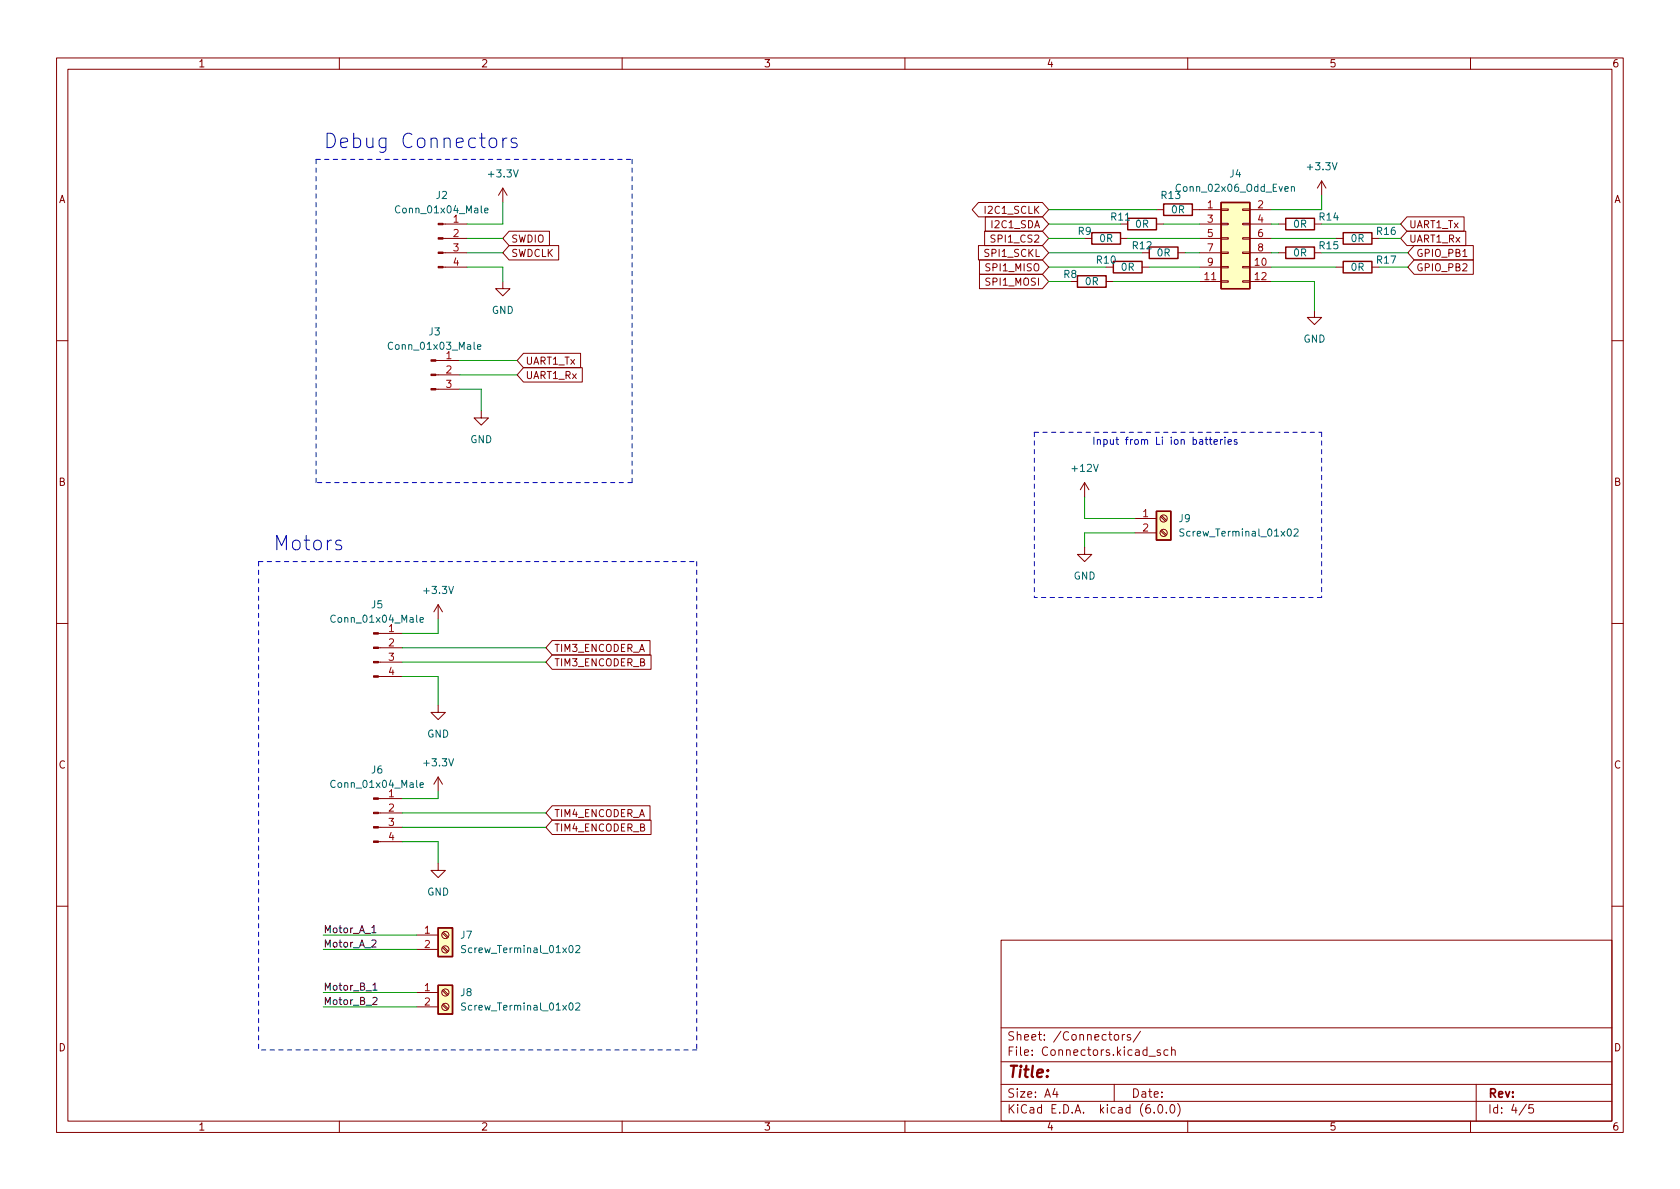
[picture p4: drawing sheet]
<svg xmlns="http://www.w3.org/2000/svg" width="297mm" height="210mm" viewBox="0 0 297 210" stroke-linecap="round" stroke-linejoin="round" font-family="sans-serif">
<g fill="none" stroke="#840000" stroke-width=".18">
<path d="M10 10.2h277v190.1h-277zM12 12.2h273v186.1h-273zM60 10.2v2M110 10.2v2M160 10.2v2M210 10.2v2M260 10.2v2M78.3 39.6h4.2M88.9 33.3l-.8 1.2M88.9 33.3v2.5M88.9 33.3l.8 1.2M173 35.8h11.3l1.1 1.3-1.1 1.2h-11.3l-1.1-1.2z"/>
<path d="M174.2 38.3h10.1l1.1 1.3-1.1 1.3h-10.1zM198.1 39.6h1.3M204.5 39.6h1.2M204.5 37.1h1.2M210.8 37.1h5.1M212.1 39.6h3.8M215.9 39.5h1.3v.2h-1.3zM215.9 37h1.3v.2h-1.3zM219.7 39.5h1.3v.2h-1.3zM219.7 37h1.3v.2h-1.3zM221 39.6h3.8M221 37.1h3.8"/>
<path d="M226.1 39.6h1.2M232.4 39.6h1.3M233.7 32l-.8 1.3M233.7 32v2.5M233.7 32l.7 1.3M248.8 38.3h10.1v2.6h-10.1l-1.2-1.3zM78.3 42.2h4.2M78.3 47.2h4.2M78.3 44.7h4.2M88.9 49.8v1.2h1.3l-1.3 1.3-1.3-1.3h1.3M90 40.9h7.1v2.5h-7.1l-1.1-1.2zM90 43.4h8.8v2.6h-8.8l-1.1-1.3z"/>
<path d="M173 43.4h11.3l1.1 1.3-1.1 1.3h-11.3zM173.2 48.5h11.1l1.1 1.3-1.1 1.2h-11.1zM173.2 46h11.1l1.1 1.2-1.1 1.3h-11.1zM174.1 40.9h10.2l1.1 1.3-1.1 1.2h-10.2zM195.6 49.8h1.2M198.1 42.2h1.3M201.9 47.2h1.3M201.9 44.7h1.3M208.3 44.7h1.2M212.1 42.2h3.8M212.1 47.2h3.8M212.1 44.7h3.8"/>
<path d="M212.1 49.8h3.8M215.9 49.7h1.3v.2h-1.3zM215.9 47.1h1.3v.3h-1.3zM215.9 44.6h1.3v.2h-1.3zM215.9 42h1.3v.3h-1.3zM219.7 49.7h1.3v.2h-1.3zM219.7 47.1h1.3v.3h-1.3zM219.7 44.6h1.3v.2h-1.3zM219.7 42h1.3v.3h-1.3zM221 42.2h3.8M221 47.2h3.8M221 44.7h3.8"/>
<path d="M221 49.8h3.8M226.1 44.7h1.2M232.4 54.9v1.2h1.3l-1.3 1.3-1.3-1.3h1.3M232.4 44.7h1.3M236.2 42.2h1.3M236.2 47.2h1.3M242.6 42.2h1.2M242.6 47.2h1.2M248.8 40.9h10.4v2.5h-10.4l-1.2-1.2zM250 46h10.5v2.5h-10.5l-1.1-1.3zM250 43.4h10.5v2.6h-10.5l-1.1-1.3zM258.7 45.4h.7"/>
<path d="M10 60.2h2M77.1 68.8h4.2M77.1 66.3h4.2M77.1 63.7h4.2M85.1 72.6v1.3h1.3l-1.3 1.3-1.3-1.3h1.3M92.6 65h10.4v2.6h-10.4l-1.2-1.3zM92.6 62.5h10.1v2.5h-10.1l-1.2-1.3zM285 60.2h2M191.8 96.8v1.2h1.2l-1.2 1.3-1.3-1.3h1.3M191.8 85.3l-.8 1.3M191.8 85.3v2.6M191.8 85.3l.7 1.3"/>
<path d="M200.7 91.7h3.8M200.7 94.2h3.8M205.2 93.9l.9 .8M205.2 91.4l.9 .8M205.4 93.7l.8 .9M205.4 91.2l.8 .8M10 110.2h2M66.9 119.6h4.2M66.9 117.1h4.2M66.9 114.5h4.2M66.9 112h4.2M77.5 106.9l-.8 1.3"/>
<path d="M77.5 106.9v2.6M77.5 106.9l.7 1.3M97.6 113.3h17.3v2.5h-17.3l-1.1-1.3zM97.6 115.8h17.5v2.6h-17.5l-1.1-1.3zM285 110.2h2M77.5 124.7v1.3h1.2l-1.2 1.2-1.3-1.2h1.3M77.5 137.4v2.5M77.5 137.4l-.8 1.3M77.5 137.4l.7 1.3M66.9 148.8h4.2M66.9 146.3h4.2M66.9 143.8h4.2"/>
<path d="M66.9 141.2h4.2M77.5 152.6v1.3h1.2l-1.2 1.3-1.3-1.3h1.3M97.6 145h17.5v2.6h-17.5l-1.1-1.3zM97.6 142.5h17.3v2.5h-17.3l-1.1-1.2zM10 160.2h2M73.7 165.3h3.8M73.7 167.9h3.8M73.7 175.5h3.8M73.7 178h3.8M78.2 167.6l.9 .8M78.2 165l.9 .9M78.2 177.7l.9 .9"/>
<path d="M78.2 175.2l.9 .8M78.4 167.4l.8 .8M78.4 164.8l.8 .9M78.4 177.5l.8 .9M78.4 175l.8 .8M177 166.3h108v32h-108zM285 160.2h2M60 198.3v2M110 198.3v2M160 198.3v2M177 194.8h108M177 191.8h108"/>
<path d="M177 187.8h108M177 181.8h108M186.5 192.5l-.4 1h1M186.9 193v1M197 191.8v3M197.1 183.1l.2-.2 .4 .2 .1 .5-.2 .3h-.3l-.2-.1zM198.4 182.9v1M198.9 182.9l-.3 .1-.2 .2M199.9 183l-.4-.1-.2 .2 .1 .3 .5 .1v.4h-.6M201.6 182.4l-1.2 1.9M203.1 186.8h1.2M204.1 196.7v.1"/>
<path d="M204.9 195.4l.2-.1a.81 .81 0 0 1 .6 .7 .81 .81 0 0 1-.3 .8h-.2a.81 .81 0 0 1-.6-.6 .81 .81 0 0 1 .3-.8zM205.1 185.7l-.3-.1-.2 .2v.3l.5 .1v.4h-.5M206.2 196.7v.1M206.5 185.7l-.4-.1-.3 .3v.4l.1 .3h.6M207.1 195.4l.1-.1a.81 .81 0 0 1 .6 .7 .81 .81 0 0 1-.3 .8h-.1a.81 .81 0 0 1-.6-.6 .81 .81 0 0 1 .3-.8zM207.1 185.8l.3-.2 .3 .1 .1 .9M207.1 185.1v1.5M208.2 195.1a1.72 1.72 0 0 1 0 2.3M210 198.3v2M260 198.3v2M261 191.8v6.5M269.9 195.3l-1.3 1.9"/>
<path d="M271.1 195.3h-.7l-.1 .7 .2-.1 .5 .1 .2 .2-.1 .5-.2 .1-.6-.1"/>
<circle cx="205.7" cy="94.2" r=".63"/>
<circle cx="205.7" cy="91.7" r=".63"/>
<circle cx="78.7" cy="175.5" r=".63"/>
<circle cx="78.7" cy="167.9" r=".63"/>
<circle cx="78.7" cy="178" r=".63"/>
<circle cx="78.7" cy="165.3" r=".63"/>
</g>
<g fill="none" stroke="#840000" stroke-width=".25">
<path d="M199.4 38.6h5.1v2h-5.1zM205.7 36.1h5.1v2h-5.1zM215.9 35.8h5.1v15.2h-5.1zM227.3 38.6h5.1v2h-5.1zM190.5 48.8h5.1v2h-5.1zM193 41.1h5.1v2.1h-5.1zM196.8 46.2h5.1v2.1h-5.1zM203.2 43.7h5.1v2h-5.1zM227.3 43.7h5.1v2h-5.1zM237.5 41.1h5.1v2.1h-5.1zM237.5 46.2h5.1v2.1h-5.1zM204.5 90.4h2.5v5.1h-2.5z"/>
<path d="M77.5 164.1h2.5v5.1h-2.5zM77.5 174.2h2.5v5.1h-2.5z"/>
</g>
<g fill="#840000" stroke="#840000" stroke-width=".18">
<path d="M66 148.7h.9v.3h-.9z"/>
<path d="M66 146.2h.9v.2h-.9z"/>
<path d="M66 143.6h.9v.3h-.9z"/>
<path d="M66 141.1h.9v.2h-.9z"/>
<path d="M66 119.5h.9v.3h-.9z"/>
<path d="M66 117h.9v.2h-.9z"/>
<path d="M66 114.4h.9v.3h-.9z"/>
<path d="M66 111.9h.9v.2h-.9z"/>
<path d="M77.5 47.1h.8v.3h-.8z"/>
<path d="M77.5 44.6h.8v.2h-.8z"/>
<path d="M77.5 42h.8v.3h-.8z"/>
<path d="M77.5 39.5h.8v.2h-.8z"/>
<path d="M76.2 68.7h.9v.3h-.9z"/>
<path d="M76.2 66.2h.9v.2h-.9z"/>
<path d="M76.2 63.6h.9v.3h-.9z"/>
</g>
<path d="M85.7 37.2l.6-.1-.1-.2-.3-.1-.2 .2 .1 .6h.4M228.3 33.1l.2-.1 .3 .1 .1 .7M228.3 33v.8M84.4 61.4l.6-.2v-.2l-.4-.1-.2 .2 .1 .6h.5M209.3 93.6l-.5-.1-.1 .2v.3l.5 .3 .1 .3-.2 .2-.5-.1M228.8 93.7l.5-.2 .2 .4-.8 .9h.8M74.3 109.6l.6-.1-.1-.2-.4-.1-.1 .2v.6h.5M74.3 138.8l.6-.1-.1-.2-.4-.1-.1 .2v.6h.5M82.3 167.3l-.5-.1-.1 .1v.4l.5 .2 .1 .3-.2 .3-.5-.1M82.3 177.4h-.5l-.1 .1v.3l.5 .3 .1 .3-.2 .2h-.5M101.8 167.3l.5-.1 .2 .4-.8 .9h.8M101.8 177.5l.5-.1 .2 .3-.8 .9h.8" fill="none" stroke="#006464" stroke-width=".18"/>
<g fill="#ffffc2" stroke="#ffffc2" stroke-width=".18">
<path d="M77.5 164.1h2.5v5.1h-2.5z"/>
<path d="M77.5 174.2h2.5v5.1h-2.5z"/>
<path d="M215.9 35.8h5.1v15.2h-5.1z"/>
<path d="M204.5 90.4h2.5v5.1h-2.5z"/>
</g>
<path d="M65.8 166.3l.4-.1 .3 .4-.8 .9h.8M65.8 164l.3-.3v1.2M65.8 164.9h.7M65.9 176.5l.5-.1 .3 .3-.8 .9h.8M65.9 174.2l.4-.4v1.3M65.9 175.1h.8" fill="none" stroke="#0f0f0f" stroke-width=".18"/>
<g fill="none" stroke="#0000c2" stroke-width=".18">
<path d="M86.6 24.6a.69 .69 0 0 1 .7-.2 .69 .69 0 0 1 .5 .5v.7a.69 .69 0 0 1-.6 .5 .69 .69 0 0 1-.7-.5v-.7zM88.9 24.4v1.7M89.6 24.4a.65 .65 0 0 0-.7 .5M91.3 24.5l-.6-.1-.3 .4 .1 .3 .8 .3 .2 .2-.2 .4-.2 .1-.7-.1M213.1 77.7h.5M213.3 77.3v1.1l.3 .2M213.8 77.7h.5M214 77.3v1.1l.3 .2M214.6 78.2l.7-.2-.1-.2-.4-.1-.2 .2 .1 .6h.5M215.8 77.7v.9M216.2 77.7l-.4 .3M216.6 77.3v.1"/>
<path d="M216.6 77.7v.9M217.1 78.2l.6-.2v-.2l-.4-.1-.2 .2 .1 .6h.5M218.7 77.8l-.3-.1-.2 .2 .1 .2 .4 .1v.3h-.5M60.3 95.6l-.6-.1-.4 .4 .2 .4 .8 .2 .1 .2-.1 .4-.2 .1-.8-.1"/>
</g>
<path d="M55.9 28.2v57.1M55.9 28.2h55.9M111.8 28.2v57.1M182.9 76.4v29.3M182.9 76.4h50.8M233.7 76.4v29.3M45.7 99.3v86.4M45.7 99.3h77.5M111.8 85.3h-55.9M123.2 99.3v86.4M233.7 105.7h-50.8M123.2 185.7h-77.5" fill="none" stroke="#0000c2" stroke-width=".18" stroke-dasharray=".8 .8"/>
<g fill="none" stroke="#009600" stroke-width=".18">
<path d="M88.9 35.8v3.8h-6.4M185.4 39.6h12.7M185.4 37.1h19.1M205.7 39.6h6.4M224.8 39.6h1.3M233.7 39.6h13.9M233.7 34.5v2.6h-8.9M82.5 44.7h6.4M82.5 42.2h6.4M82.5 47.2h6.4v2.6M185.4 44.7h16.5M185.4 42.2h6.4"/>
<path d="M185.4 47.2h10.2M185.4 49.8h3.8M196.8 49.8h15.3M199.4 42.2h12.7M203.2 47.2h8.9M209.5 44.7h2.6M224.8 44.7h1.3M224.8 42.2h11.4M224.8 47.2h11.4M224.8 49.8h7.6v5.1M233.7 44.7h15.2M243.8 42.2h3.8"/>
<path d="M243.8 47.2h5.1M81.3 68.8h3.8v3.8M81.3 63.7h10.1M81.3 66.3h10.1M191.8 87.9v3.8h8.9M200.7 94.2h-8.9v2.6M71.1 117.1h25.4M71.1 114.5h25.4M71.1 119.6h6.4v5.1M77.5 109.5v2.5h-6.4M77.5 139.9v1.3h-6.4M71.1 146.3h25.4"/>
<path d="M71.1 143.8h25.4M71.1 148.8h6.4v3.8M57.1 165.3h16.6M57.1 167.9h16.6M57.1 178h16.6M57.1 175.5h16.6"/>
</g>
<g font-size="3.5" fill="#0000c2">
<text x="57.1" y="26.2">Debug Connectors</text>
<text x="48.3" y="97.3">Motors</text>
</g>
<text font-size="2.8" fill="#840000" x="178" y="190.6">Title:</text>
<g font-size="2.1" fill="#840000">
<text x="178" y="184">Sheet: /Connectors/</text>
<text x="178" y="186.7">File: Connectors.kicad_sch</text>
<text x="178" y="196.9">KiCad E.D.A. kicad (6.0.0)</text>
<text x="178" y="194.1">Size: A4</text>
<text x="200" y="194.1">Date:</text>
<text x="263" y="194.1">Rev:</text>
<text x="263" y="196.9">Id: 4/5</text>
</g>
<g font-size="1.8" fill="#840000">
<text x="35" y="11.9">1</text>
<text x="85" y="11.9">2</text>
<text x="135" y="11.9">3</text>
<text x="185" y="11.9">4</text>
<text x="235" y="11.9">5</text>
<text x="285" y="11.9">6</text>
<text x="10.3" y="35.9">A</text>
<text x="285.3" y="35.9">A</text>
<text x="174.5" y="37.8">I2C1_SCLK</text>
<text x="175.5" y="40.3">I2C1_SDA</text>
<text x="249.1" y="40.3">UART1_Tx</text>
<text x="90.3" y="42.9">SWDIO</text>
<text x="90.3" y="45.4">SWDCLK</text>
<text x="174.4" y="45.4">SPI1_SCKL</text>
<text x="174.7" y="48">SPI1_MISO</text>
<text x="175.7" y="42.9">SPI1_CS2</text>
<text x="249.1" y="42.9">UART1_Rx</text>
<text x="250.3" y="48">GPIO_PB2</text>
<text x="250.3" y="45.4">GPIO_PB1</text>
<text x="174.7" y="50.5">SPI1_MOSI</text>
<text x="92.9" y="64.5">UART1_Tx</text>
<text x="92.9" y="67">UART1_Rx</text>
<text x="10.3" y="85.9">B</text>
<text x="285.3" y="85.9">B</text>
<text x="97.9" y="115.3">TIM3_ENCODER_A</text>
<text x="97.9" y="117.8">TIM3_ENCODER_B</text>
<text x="10.3" y="135.9">C</text>
<text x="285.3" y="135.9">C</text>
<text x="97.9" y="147">TIM4_ENCODER_B</text>
<text x="97.9" y="144.5">TIM4_ENCODER_A</text>
<text x="10.3" y="185.9">D</text>
<text x="285.3" y="185.9">D</text>
<text x="35" y="199.9">1</text>
<text x="85" y="199.9">2</text>
<text x="135" y="199.9">3</text>
<text x="185" y="199.9">4</text>
<text x="235" y="199.9">5</text>
<text x="285" y="199.9">6</text>
</g>
<g font-size="1.8" fill="#006464">
<text x="77.1" y="35.2">J2</text>
<text x="86.6" y="31.4">+3.3V</text>
<text x="205.4" y="35.2">R13</text>
<text x="208.4" y="33.9">Conn_02x06_Odd_Even</text>
<text x="217.5" y="31.4">J4</text>
<text x="231.3" y="30.1">+3.3V</text>
<text x="70.4" y="37.7">Conn_01x04_Male</text>
<text x="190.6" y="41.5">R9</text>
<text x="196.5" y="39">R11</text>
<text x="200.8" y="40.3">0R</text>
<text x="207.1" y="37.7">0R</text>
<text x="228.7" y="40.3">0R</text>
<text x="233.3" y="39">R14</text>
<text x="243.5" y="41.5">R16</text>
<text x="194" y="46.6">R10</text>
<text x="194.4" y="42.8">0R</text>
<text x="198.3" y="47.9">0R</text>
<text x="200.3" y="44.1">R12</text>
<text x="204.6" y="45.3">0R</text>
<text x="228.7" y="45.3">0R</text>
<text x="233.3" y="44.1">R15</text>
<text x="238.9" y="42.8">0R</text>
<text x="238.9" y="47.9">0R</text>
<text x="243.5" y="46.6">R17</text>
<text x="188.1" y="49.1">R8</text>
<text x="191.9" y="50.4">0R</text>
<text x="75.9" y="59.3">J3</text>
<text x="86.9" y="55.5">GND</text>
<text x="69.2" y="61.8">Conn_01x03_Male</text>
<text x="230.4" y="60.6">GND</text>
<text x="83.1" y="78.4">GND</text>
<text x="189.7" y="83.4">+12V</text>
<text x="208.5" y="92.3">J9</text>
<text x="209.3" y="94.9">Screw_Terminal_01x02</text>
<text x="65.7" y="107.6">J5</text>
<text x="75.1" y="105">+3.3V</text>
<text x="189.8" y="102.5">GND</text>
<text x="59" y="110.1">Conn_01x04_Male</text>
<text x="75.5" y="130.4">GND</text>
<text x="65.7" y="136.8">J6</text>
<text x="75.1" y="135.5">+3.3V</text>
<text x="59" y="139.3">Conn_01x04_Male</text>
<text x="75.5" y="158.4">GND</text>
<text x="81.5" y="166">J7</text>
<text x="82.3" y="168.5">Screw_Terminal_01x02</text>
<text x="81.5" y="176.1">J8</text>
<text x="82.3" y="178.7">Screw_Terminal_01x02</text>
</g>
<g font-size="1.8" fill="#a90000">
<text x="80.2" y="39.4">1</text>
<text x="80.2" y="41.9">2</text>
<text x="213.5" y="36.8">1</text>
<text x="213.5" y="39.4">3</text>
<text x="213.5" y="41.9">5</text>
<text x="222.4" y="36.8">2</text>
<text x="222.4" y="39.4">4</text>
<text x="222.4" y="41.9">6</text>
<text x="80.2" y="44.4">3</text>
<text x="80.2" y="47">4</text>
<text x="213.5" y="44.4">7</text>
<text x="213.5" y="47">9</text>
<text x="221.9" y="47">10</text>
<text x="222.4" y="44.4">8</text>
<text x="213" y="49.5">11</text>
<text x="221.9" y="49.5">12</text>
<text x="78.9" y="63.5">1</text>
<text x="78.9" y="66">2</text>
<text x="78.9" y="68.6">3</text>
<text x="202.1" y="91.4">1</text>
<text x="202.1" y="94">2</text>
<text x="68.7" y="111.8">1</text>
<text x="68.7" y="114.3">2</text>
<text x="68.7" y="116.8">3</text>
<text x="68.7" y="119.4">4</text>
<text x="68.7" y="141">1</text>
<text x="68.7" y="143.5">2</text>
<text x="68.7" y="146">3</text>
<text x="68.7" y="148.6">4</text>
<text x="75.1" y="165.1">1</text>
<text x="75.1" y="167.6">2</text>
<text x="75.1" y="175.3">1</text>
<text x="75.1" y="177.8">2</text>
</g>
<text font-size="1.8" fill="#0000c2" x="193" y="78.6">Input from Li ion batteries</text>
<g font-size="1.8" fill="#0f0f0f">
<text x="57.1" y="167.5">Motor_A_2</text>
<text x="57.1" y="165">Motor_A_1</text>
<text x="57.1" y="177.7">Motor_B_2</text>
<text x="57.1" y="175.2">Motor_B_1</text>
</g>
</svg>
